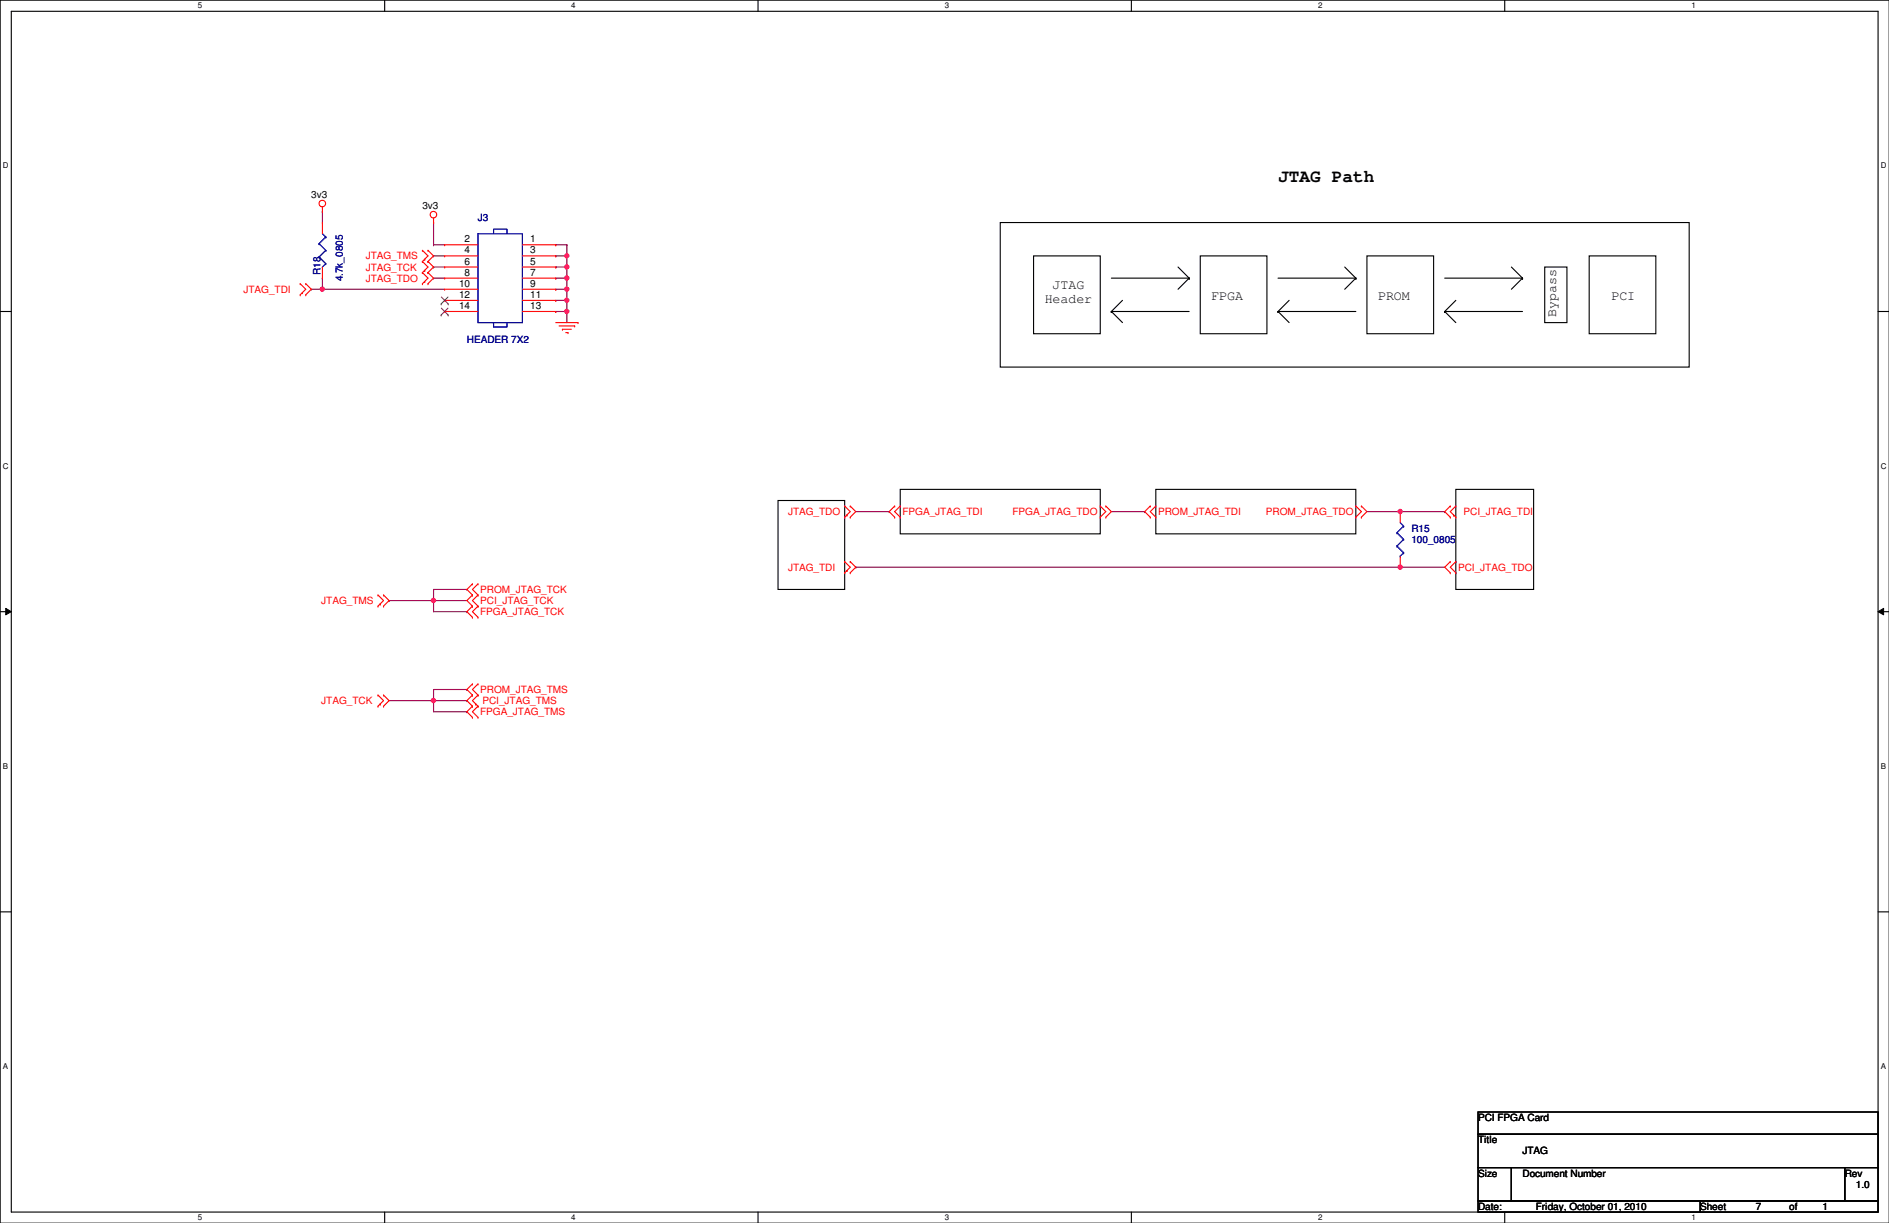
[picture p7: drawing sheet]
<svg xmlns="http://www.w3.org/2000/svg" width="432mm" height="279mm" viewBox="0 0 432 279" stroke-linecap="round" stroke-linejoin="round" font-family="sans-serif">
<path d="M0 0h431.8v279.4h-431.8zM2.6 2.6h426.7v274.3h-426.7z" fill="none" stroke="#000" stroke-width=".25"/>
<g fill="#fff">
<path d="M45.3 .3h.9v2h-.9z"/>
<path d="M45.3 277.2h.9v1.9h-.9z"/>
</g>
<path d="M87.9 0v2.6M87.9 276.9v2.5" fill="none" stroke="#000" stroke-width=".25"/>
<g fill="#fff">
<path d="M130.6 .3h1v2h-1z"/>
<path d="M130.6 277.2h1v1.9h-1z"/>
</g>
<path d="M173.3 0v2.6M173.3 276.9v2.5" fill="none" stroke="#000" stroke-width=".25"/>
<g fill="#fff">
<path d="M215.9 .3h1v2h-1z"/>
<path d="M215.9 277.2h1v1.9h-1z"/>
</g>
<path d="M258.6 0v2.6M258.6 276.9v2.5" fill="none" stroke="#000" stroke-width=".25"/>
<g fill="#fff">
<path d="M301.3 .3h1v2h-1z"/>
<path d="M301.3 277.2h1v1.9h-1z"/>
</g>
<path d="M344 0v2.6M344 276.9v2.5" fill="none" stroke="#000" stroke-width=".25"/>
<g fill="#fff">
<path d="M386.6 .3h1v2h-1z"/>
<path d="M386.6 277.2h1v1.9h-1z"/>
<path d="M.7 36.9h1.2v2h-1.2z"/>
<path d="M429.9 36.9h1.3v2h-1.3z"/>
<path d="M.7 105.5h1.2v1.9h-1.2z"/>
<path d="M429.9 105.5h1.3v1.9h-1.3z"/>
</g>
<path d="M0 71.2h2.6M429.3 71.2h2.5" fill="none" stroke="#000" stroke-width=".25"/>
<g fill="#fff">
<path d="M.7 174h1.2v2h-1.2z"/>
<path d="M429.9 174h1.2v2h-1.2z"/>
</g>
<path d="M0 139.7h2.6M429.3 139.7h2.5" fill="none" stroke="#000" stroke-width=".25"/>
<path d="M1.3 139l1.3 .7-1.3 .8zM429.3 139.7l1.3-.7v1.5z" fill="#000"/>
<path d="M1.3 139l1.3 .7-1.3 .8zM429.3 139.7l1.3-.7v1.5z" fill="none" stroke="#000" stroke-width=".23"/>
<g fill="#fff">
<path d="M.7 242.6h1.2v2h-1.2z"/>
<path d="M429.9 242.6h1.2v2h-1.2z"/>
</g>
<g fill="none" stroke="#000" stroke-width=".25">
<path d="M228.6 50.8h157.5v33.1h-157.5zM236.3 58.5h15.2v17.7h-15.2zM274.4 58.5h15.2v17.7h-15.2zM312.5 58.5h15.2v17.7h-15.2zM363.3 58.5h15.2v17.7h-15.2zM254 71.2h.1M254 63.5h17.8M254 71.2h17.8M254 71.2l2.6 2.5M256.6 68.6l-2.6 2.6M269.3 61l2.5 2.5M271.8 63.5h.1"/>
<path d="M271.8 63.5l-2.5 2.6M292.1 71.2h.1M292.1 63.5h17.8M292.1 71.2h17.8M292.1 71.2l2.6 2.5M294.7 68.6l-2.6 2.6M307.4 61l2.5 2.5M309.9 63.5h.1M309.9 63.5l-2.5 2.6M330.2 71.2h.1M330.2 63.5h17.8M330.2 71.2h17.8"/>
<path d="M330.2 71.2l2.6 2.5M332.8 68.6l-2.6 2.6M345.5 61l2.5 2.5M348 63.5h.1M348 63.5l-2.5 2.6M353.1 61h5.1v12.7h-5.1zM177.8 114.3h15.3v20.4h-15.3zM205.8 111.8h45.7v10.2h-45.7zM264.2 111.8h45.7v10.2h-45.7zM332.8 111.8h17.8v22.9h-17.8zM0 208.3h2.6M429.3 208.3h2.5"/>
</g>
<path d="M129.6 55.9h.1M129.6 55.9v2.6M129.6 66.1h.1M129.6 66.1v2.5" fill="none" stroke="#800040" stroke-width=".25"/>
<circle cx="129.6" cy="66.1" r=".49" fill="#f0f"/>
<circle cx="129.6" cy="66.1" r=".49" fill="none" stroke="#f0f" stroke-width=".25"/>
<path d="M129.6 63.5h.1M129.6 63.5v2.6" fill="none" stroke="#800040" stroke-width=".25"/>
<circle cx="129.6" cy="63.5" r=".49" fill="#f0f"/>
<circle cx="129.6" cy="63.5" r=".49" fill="none" stroke="#f0f" stroke-width=".25"/>
<path d="M129.6 61h.1M129.6 61v2.5" fill="none" stroke="#800040" stroke-width=".25"/>
<circle cx="129.6" cy="61" r=".49" fill="#f0f"/>
<circle cx="129.6" cy="61" r=".49" fill="none" stroke="#f0f" stroke-width=".25"/>
<path d="M129.6 58.5h.1M129.6 58.5v2.5M129.6 71.2h.1M129.6 71.2v2.5" fill="none" stroke="#800040" stroke-width=".25"/>
<circle cx="129.6" cy="58.4" r=".49" fill="#f0f"/>
<circle cx="129.6" cy="58.4" r=".49" fill="none" stroke="#f0f" stroke-width=".25"/>
<g fill="none" stroke="#800040" stroke-width=".25">
<path d="M127 55.9h.1M127 58.5h.1M127 55.9h2.6M127 58.5h2.6M127 66.1h.1M127 68.6h.1M127 63.5h.1M127 61h.1M127 71.2h.1M127 66.1h2.6M127 68.6h2.6M127 63.5h2.6"/>
<path d="M127 61h2.6M127 71.2h2.6"/>
</g>
<circle cx="129.6" cy="71.1" r=".49" fill="#f0f"/>
<circle cx="129.6" cy="71.1" r=".49" fill="none" stroke="#f0f" stroke-width=".25"/>
<path d="M129.6 68.6h.1M129.6 68.6v2.6" fill="none" stroke="#800040" stroke-width=".25"/>
<circle cx="129.6" cy="68.6" r=".49" fill="#f0f"/>
<circle cx="129.6" cy="68.6" r=".49" fill="none" stroke="#f0f" stroke-width=".25"/>
<path d="M99.1 55.9h.1M99.1 50.8h.1M99.1 58.5h.1M99.1 55.9h2.5M99.1 50.8v5.1M99.1 58.5h2.5M73.7 66.1h.1M73.7 66.1h27.9M99.1 61h.1M99.1 63.5h.1M99.1 61h2.5M99.1 63.5h2.5" fill="none" stroke="#800040" stroke-width=".25"/>
<circle cx="73.7" cy="66.1" r=".49" fill="#f0f"/>
<circle cx="73.7" cy="66.1" r=".49" fill="none" stroke="#f0f" stroke-width=".25"/>
<path d="M99.1 137.2h.1M99.1 137.2v2.5" fill="none" stroke="#800040" stroke-width=".25"/>
<circle cx="99.1" cy="137.2" r=".49" fill="#f0f"/>
<circle cx="99.1" cy="137.2" r=".49" fill="none" stroke="#f0f" stroke-width=".25"/>
<path d="M99.1 160.1h.1M99.1 160.1v2.5" fill="none" stroke="#800040" stroke-width=".25"/>
<circle cx="99.1" cy="160" r=".49" fill="#f0f"/>
<circle cx="99.1" cy="160" r=".49" fill="none" stroke="#f0f" stroke-width=".25"/>
<g fill="none" stroke="#800040" stroke-width=".25">
<path d="M195.6 116.9h7.6M203.2 116.9h.1M254 116.9h7.7M261.7 116.9h.1M312.5 116.9h7.6M320.1 116.9h.1M88.9 137.2h.1M88.9 137.2h17.8M99.1 137.2h.1M99.1 134.7h.1M99.1 134.7h7.6M99.1 139.7h7.6"/>
<path d="M99.1 134.7v2.5M106.7 134.7h.1M106.7 139.7h.1M99.1 157.5h.1M99.1 157.5v2.6M99.1 157.5h7.6M106.7 157.5h.1M88.9 160.1h17.8M99.1 160.1h.1M99.1 162.6h7.6M106.7 162.6h.1M106.7 160.1h.1"/>
</g>
<circle cx="320.1" cy="116.9" r=".49" fill="#f0f"/>
<circle cx="320.1" cy="116.9" r=".49" fill="none" stroke="#f0f" stroke-width=".25"/>
<path d="M320.1 116.9h10.1M330.2 116.9h.1M320.1 129.6h.1M320.1 129.6h10.1" fill="none" stroke="#800040" stroke-width=".25"/>
<circle cx="320.1" cy="129.6" r=".49" fill="#f0f"/>
<circle cx="320.1" cy="129.6" r=".49" fill="none" stroke="#f0f" stroke-width=".25"/>
<path d="M73.7 48.3h.1M73.7 48.3v2.5M71.2 66.1h.1M73.7 63.5h.1M73.7 63.5v2.6h-2.5M195.6 129.6h.1M195.6 129.6h124.5" fill="none" stroke="#800040" stroke-width=".25"/>
<g fill="none" stroke="#f00" stroke-width=".25">
<path d="M73.7 48.3h.1M73.7 50.8h.1M73.7 47.3v1M73.7 50.8v2.6M96.6 57.2h.1M96.6 59.7h.1M96.6 57.2l1.2 1.3-1.2 1.2M96.6 59.7l1.2 1.3-1.2 1.3M97.1 59.2h.1M97.8 57.2h.1M97.8 59.7h.1M97.8 57.2l1.3 1.3-1.3 1.2"/>
<path d="M97.8 59.7l1.3 1.3-1.3 1.3M99.1 50.8h.1M99.1 49.8v1M101.6 55.9h.1M101.6 58.5h.1M101.6 55.9h7.7M101.6 58.5h7.7M119.4 55.9h7.6M119.4 58.5h7.6M127 55.9h.1M127 58.5h.1M68.6 64.8h.1"/>
<path d="M68.6 67.4h.1M68.6 64.8l1.3 1.3-1.3 1.3M69.1 66.8h.1M69.9 64.8h.1M69.9 67.4h.1M69.9 64.8l1.3 1.3-1.3 1.3M73.7 63.5h.1M73.7 61v2.5M96.6 62.3h.1M96.6 64.8h.1M96.6 62.3l1.2 1.2-1.2 1.3M97.1 61.8h.1"/>
<path d="M97.1 64.3h.1M97.8 62.3h.1M97.8 64.8h.1M97.8 62.3l1.3 1.2-1.3 1.3M101.6 61h.1M101.6 63.5h.1M101.6 66.1h.1M101.6 68.6h.1M101.6 71.2h.1M101.6 61h7.7M101.6 63.5h7.7M101.6 66.1h7.7"/>
<path d="M101.6 68.6h7.7M101.6 71.2h7.7M119.4 61h7.6M119.4 63.5h7.6M119.4 66.1h7.6M119.4 68.6h7.6M119.4 71.2h7.6M127 61h.1M127 63.5h.1M127 66.1h.1M127 68.6h.1M127 71.2h.1"/>
<path d="M127 73.7h5.1M127.8 74.5h3.6M128.6 75.2h.1M128.6 75.2h2M129.3 76h.5M129.8 76h.1M131.4 74.5h.1M132.1 73.7h.1M193.1 115.6h.1M193.1 118.2h.1M193.1 115.6l1.3 1.3-1.3 1.3M193.6 117.6h.1"/>
<path d="M194.4 115.6h.1M194.4 118.2h.1M194.4 115.6l1.2 1.3-1.2 1.3M204.5 115.6h.1M204.5 118.2h.1M204.5 115.6l-1.3 1.3 1.3 1.3M205.8 118.2h.1M205.8 115.6h.1M205.8 115.6l-1.3 1.3 1.3 1.3M251.5 118.2h.1M251.5 115.6h.1M251.5 115.6l1.3 1.3-1.3 1.3"/>
<path d="M252.8 115.6h.1M252.8 118.2h.1M252.8 115.6l1.2 1.3-1.2 1.3M262.9 115.6h.1M262.9 118.2h.1M262.9 115.6l-1.2 1.3 1.2 1.3M264.2 118.2h.1M264.2 115.6h.1M264.2 115.6l-1.3 1.3 1.3 1.3M309.9 118.2h.1M309.9 115.6h.1M309.9 115.6l1.3 1.3-1.3 1.3"/>
<path d="M311.2 115.6h.1M311.2 118.2h.1M311.2 115.6l1.3 1.3-1.3 1.3M320.1 116.9h.1M320.1 116.9v2.5M331.5 115.6h.1M331.5 118.2h.1M331.5 115.6l-1.3 1.3 1.3 1.3M332.3 117.6h.1M332.8 115.6h.1M332.8 118.2h.1M332.8 115.6l-1.3 1.3 1.3 1.3"/>
<path d="M86.4 135.9h.1M86.4 138.5h.1M86.4 135.9l1.3 1.3-1.3 1.3M86.9 138h.1M87.7 135.9h.1M87.7 138.5h.1M87.7 135.9l1.2 1.3-1.2 1.3M108 135.9h.1M108 138.5h.1M108 133.4h.1M108 135.9l-1.3 1.3 1.3 1.3M108 138.5l-1.3 1.2 1.3 1.3"/>
<path d="M108 133.4l-1.3 1.3 1.3 1.2M109.3 138.5h.1M109.3 135.9h.1M109.3 133.4h.1M109.3 135.9l-1.3 1.3 1.3 1.3M109.3 138.5l-1.3 1.2 1.3 1.3M109.3 133.4l-1.3 1.3 1.3 1.2M193.1 128.3h.1M193.1 130.9h.1M193.1 128.3l1.3 1.3-1.3 1.3M193.6 130.3h.1M194.4 128.3h.1"/>
<path d="M194.4 130.9h.1M194.4 128.3l1.2 1.3-1.2 1.3M320.1 129.6h.1M320.1 127v2.6M331.5 128.3h.1M331.5 130.9h.1M331.5 128.3l-1.3 1.3 1.3 1.3M332.8 130.9h.1M332.8 128.3h.1M332.8 128.3l-1.3 1.3 1.3 1.3M86.4 158.8h.1M86.4 158.8l1.3 1.3-1.3 1.2"/>
<path d="M87.7 158.8h.1M87.7 158.8l1.2 1.3-1.2 1.2M108 158.8h.1M108 141h.1M108 156.3h.1M108 158.8l-1.3 1.3 1.3 1.2M108 156.3l-1.3 1.2 1.3 1.3M109.3 158.8h.1M109.3 141h.1M109.3 156.3h.1M109.3 158.8l-1.3 1.3 1.3 1.2M109.3 156.3l-1.3 1.2 1.3 1.3"/>
<path d="M86.4 161.3h.1M86.9 160.8h.1M87.7 161.3h.1M108 161.3h.1M108 163.9h.1M108 161.3l-1.3 1.3 1.3 1.3M108.8 160.8h.1M109.3 161.3h.1M109.3 163.9h.1M109.3 161.3l-1.3 1.3 1.3 1.3"/>
<circle cx="73.7" cy="46.5" r=".75"/>
<circle cx="99.1" cy="49" r=".75"/>
</g>
<path d="M337.9 254h91.4v5.1h-91.4zM337.9 259.1h91.4v7.6h-91.4zM337.9 266.7h7.6v7.7h-7.6zM337.9 274.4h50.8v2.5h-50.8zM345.5 266.7h76.2v7.7h-76.2zM388.7 274.4h40.6v2.5h-40.6zM421.7 266.7h7.6v7.7h-7.6z" fill="none" stroke="#000" stroke-width=".25"/>
<g fill="none" stroke="#00f" stroke-width=".25">
<path d="M72.9 55.7h.1M72.9 58.7h.1M72.9 55.7l1.6 1.5M72.9 58.7l1.6 1.5M73.7 53.4l.8 .7M74.5 54.1h.1M74.5 57.2h.1M74.5 54.1l-1.6 1.6M74.5 57.2l-1.6 1.5M109.3 53.4h10.1v20.3h-10.1zM112.8 53.4v-1h3.1v1M73.7 61h.1"/>
<path d="M74.5 60.2h.1M74.5 60.2l-.8 .8M112.8 73.7v1h3.1v-1M320.1 119.4l.7 .8M319.3 121.7h.1M319.3 124.8h.1M319.3 121.7l1.5 1.5M319.3 124.8l1.5 1.5M320.1 127h.1M320.8 120.2h.1M320.8 123.2h.1M320.8 126.3h.1"/>
<path d="M320.8 120.2l-1.5 1.5M320.8 123.2l-1.5 1.6M320.8 126.3l-.7 .7"/>
</g>
<path d="M100.8 69.4h.1M100.8 72h.1M100.9 67.9l1.5 1.5M100.9 70.4l1.5 1.6M102.4 67.9l-1.6 1.5M102.4 70.4l-1.6 1.6M102.4 69.4h.1M102.4 72h.1" fill="none" stroke="#804000" stroke-width=".23"/>
<circle cx="129.6" cy="66.1" r=".49" fill="#f0f"/>
<circle cx="129.6" cy="66.1" r=".49" fill="none" stroke="#f0f" stroke-width=".25"/>
<circle cx="129.6" cy="63.5" r=".49" fill="#f0f"/>
<circle cx="129.6" cy="63.5" r=".49" fill="none" stroke="#f0f" stroke-width=".25"/>
<circle cx="129.6" cy="61" r=".49" fill="#f0f"/>
<circle cx="129.6" cy="61" r=".49" fill="none" stroke="#f0f" stroke-width=".25"/>
<circle cx="129.6" cy="58.4" r=".49" fill="#f0f"/>
<circle cx="129.6" cy="58.4" r=".49" fill="none" stroke="#f0f" stroke-width=".25"/>
<circle cx="129.6" cy="71.1" r=".49" fill="#f0f"/>
<circle cx="129.6" cy="71.1" r=".49" fill="none" stroke="#f0f" stroke-width=".25"/>
<circle cx="129.6" cy="68.6" r=".49" fill="#f0f"/>
<circle cx="129.6" cy="68.6" r=".49" fill="none" stroke="#f0f" stroke-width=".25"/>
<circle cx="73.7" cy="66.1" r=".49" fill="#f0f"/>
<circle cx="73.7" cy="66.1" r=".49" fill="none" stroke="#f0f" stroke-width=".25"/>
<circle cx="99.1" cy="137.2" r=".49" fill="#f0f"/>
<circle cx="99.1" cy="137.2" r=".49" fill="none" stroke="#f0f" stroke-width=".25"/>
<circle cx="99.1" cy="160" r=".49" fill="#f0f"/>
<circle cx="99.1" cy="160" r=".49" fill="none" stroke="#f0f" stroke-width=".25"/>
<circle cx="320.1" cy="116.9" r=".49" fill="#f0f"/>
<circle cx="320.1" cy="116.9" r=".49" fill="none" stroke="#f0f" stroke-width=".25"/>
<circle cx="320.1" cy="129.6" r=".49" fill="#f0f"/>
<circle cx="320.1" cy="129.6" r=".49" fill="none" stroke="#f0f" stroke-width=".25"/>
<text font-size="4.1" x="292.1" y="41.6">JTAG Path</text>
<g font-size="3">
<text x="240.6" y="66">JTAG</text>
<text x="238.8" y="69.2">Header</text>
<text x="276.9" y="68.5">FPGA</text>
<text x="315" y="68.5">PROM</text>
<text x="368.3" y="68.5">PCI</text>
<text x="355.7" y="72.4" transform="rotate(-90 355.7 72.4)">Bypass</text>
</g>
<g font-size="2.3">
<text x="71.2" y="45.3">3v3</text>
<text x="96.6" y="47.8">3v3</text>
<text x="106.2" y="55.4">2</text>
<text x="106.2" y="57.9">4</text>
<text x="121.2" y="55.4">1</text>
<text x="121.2" y="57.9">3</text>
<text x="104.9" y="65.5">10</text>
<text x="106.2" y="60.5">6</text>
<text x="106.2" y="63">8</text>
<text x="121.2" y="60.5">5</text>
<text x="121.2" y="63">7</text>
<text x="121.2" y="65.5">9</text>
<text x="104.9" y="68.1">12</text>
<text x="104.9" y="70.6">14</text>
<text x="121.2" y="68.1">11</text>
<text x="121.2" y="70.6">13</text>
<text x="337.9" y="256.1">PCI FPGA Card</text>
<text x="337.9" y="261.2">Title</text>
<text x="348" y="263.7">JTAG</text>
<text x="337.9" y="268.8">Size</text>
<text x="348" y="268.8">Document Number</text>
<text x="421.7" y="268.8">Rev</text>
<text x="424.2" y="271.4">1.0</text>
<text x="337.9" y="276.4">Date:</text>
<text x="351.1" y="276.4">Friday, October 01, 2010</text>
<text x="388.7" y="276.4">Sheet</text>
<text x="401.4" y="276.4">7</text>
<text x="409" y="276.4">of</text>
<text x="416.6" y="276.4">1</text>
</g>
<g font-size="2.3" fill="#000080">
<text x="109.3" y="50.4">J3</text>
<text x="73.3" y="62.8" transform="rotate(-90 73.3 62.8)">R18</text>
<text x="78.4" y="64.3" transform="rotate(-90 78.4 64.3)">4.7k_0805</text>
<text x="106.7" y="78.3">HEADER 7X2</text>
<text x="322.6" y="121.5">R15</text>
<text x="322.6" y="124">100_0805</text>
</g>
<g font-size="2.3" fill="#f00">
<text x="83.6" y="59.3">JTAG_TMS</text>
<text x="83.6" y="61.8">JTAG_TCK</text>
<text x="83.6" y="64.3">JTAG_TDO</text>
<text x="55.7" y="66.9">JTAG_TDI</text>
<text x="180.1" y="117.7">JTAG_TDO</text>
<text x="206.3" y="117.7">FPGA_JTAG_TDI</text>
<text x="231.4" y="117.7">FPGA_JTAG_TDO</text>
<text x="264.7" y="117.7">PROM_JTAG_TDI</text>
<text x="289.3" y="117.7">PROM_JTAG_TDO</text>
<text x="334.6" y="117.7">PCI_JTAG_TDI</text>
<text x="180.1" y="130.4">JTAG_TDI</text>
<text x="333.3" y="130.4">PCI_JTAG_TDO</text>
<text x="109.8" y="135.5">PROM_JTAG_TCK</text>
<text x="73.4" y="138">JTAG_TMS</text>
<text x="109.8" y="138">PCI_JTAG_TCK</text>
<text x="109.8" y="140.5">FPGA_JTAG_TCK</text>
<text x="73.4" y="160.9">JTAG_TCK</text>
<text x="109.8" y="158.3">PROM_JTAG_TMS</text>
<text x="110.3" y="160.9">PCI_JTAG_TMS</text>
<text x="109.8" y="163.4">FPGA_JTAG_TMS</text>
</g>
<g font-size="1.8">
<text x="45.3" y="1.9">5</text>
<text x="130.6" y="1.9">4</text>
<text x="215.9" y="1.9">3</text>
<text x="301.3" y="1.9">2</text>
<text x="386.6" y="1.9">1</text>
<text x=".7" y="38.5">D</text>
<text x="429.9" y="38.5">D</text>
<text x=".7" y="107.1">C</text>
<text x="429.9" y="107.1">C</text>
<text x=".7" y="175.6">B</text>
<text x="429.9" y="175.6">B</text>
<text x=".7" y="244.2">A</text>
<text x="429.9" y="244.2">A</text>
<text x="45.3" y="278.8">5</text>
<text x="130.6" y="278.8">4</text>
<text x="215.9" y="278.8">3</text>
<text x="301.3" y="278.8">2</text>
<text x="386.6" y="278.8">1</text>
</g>
</svg>
